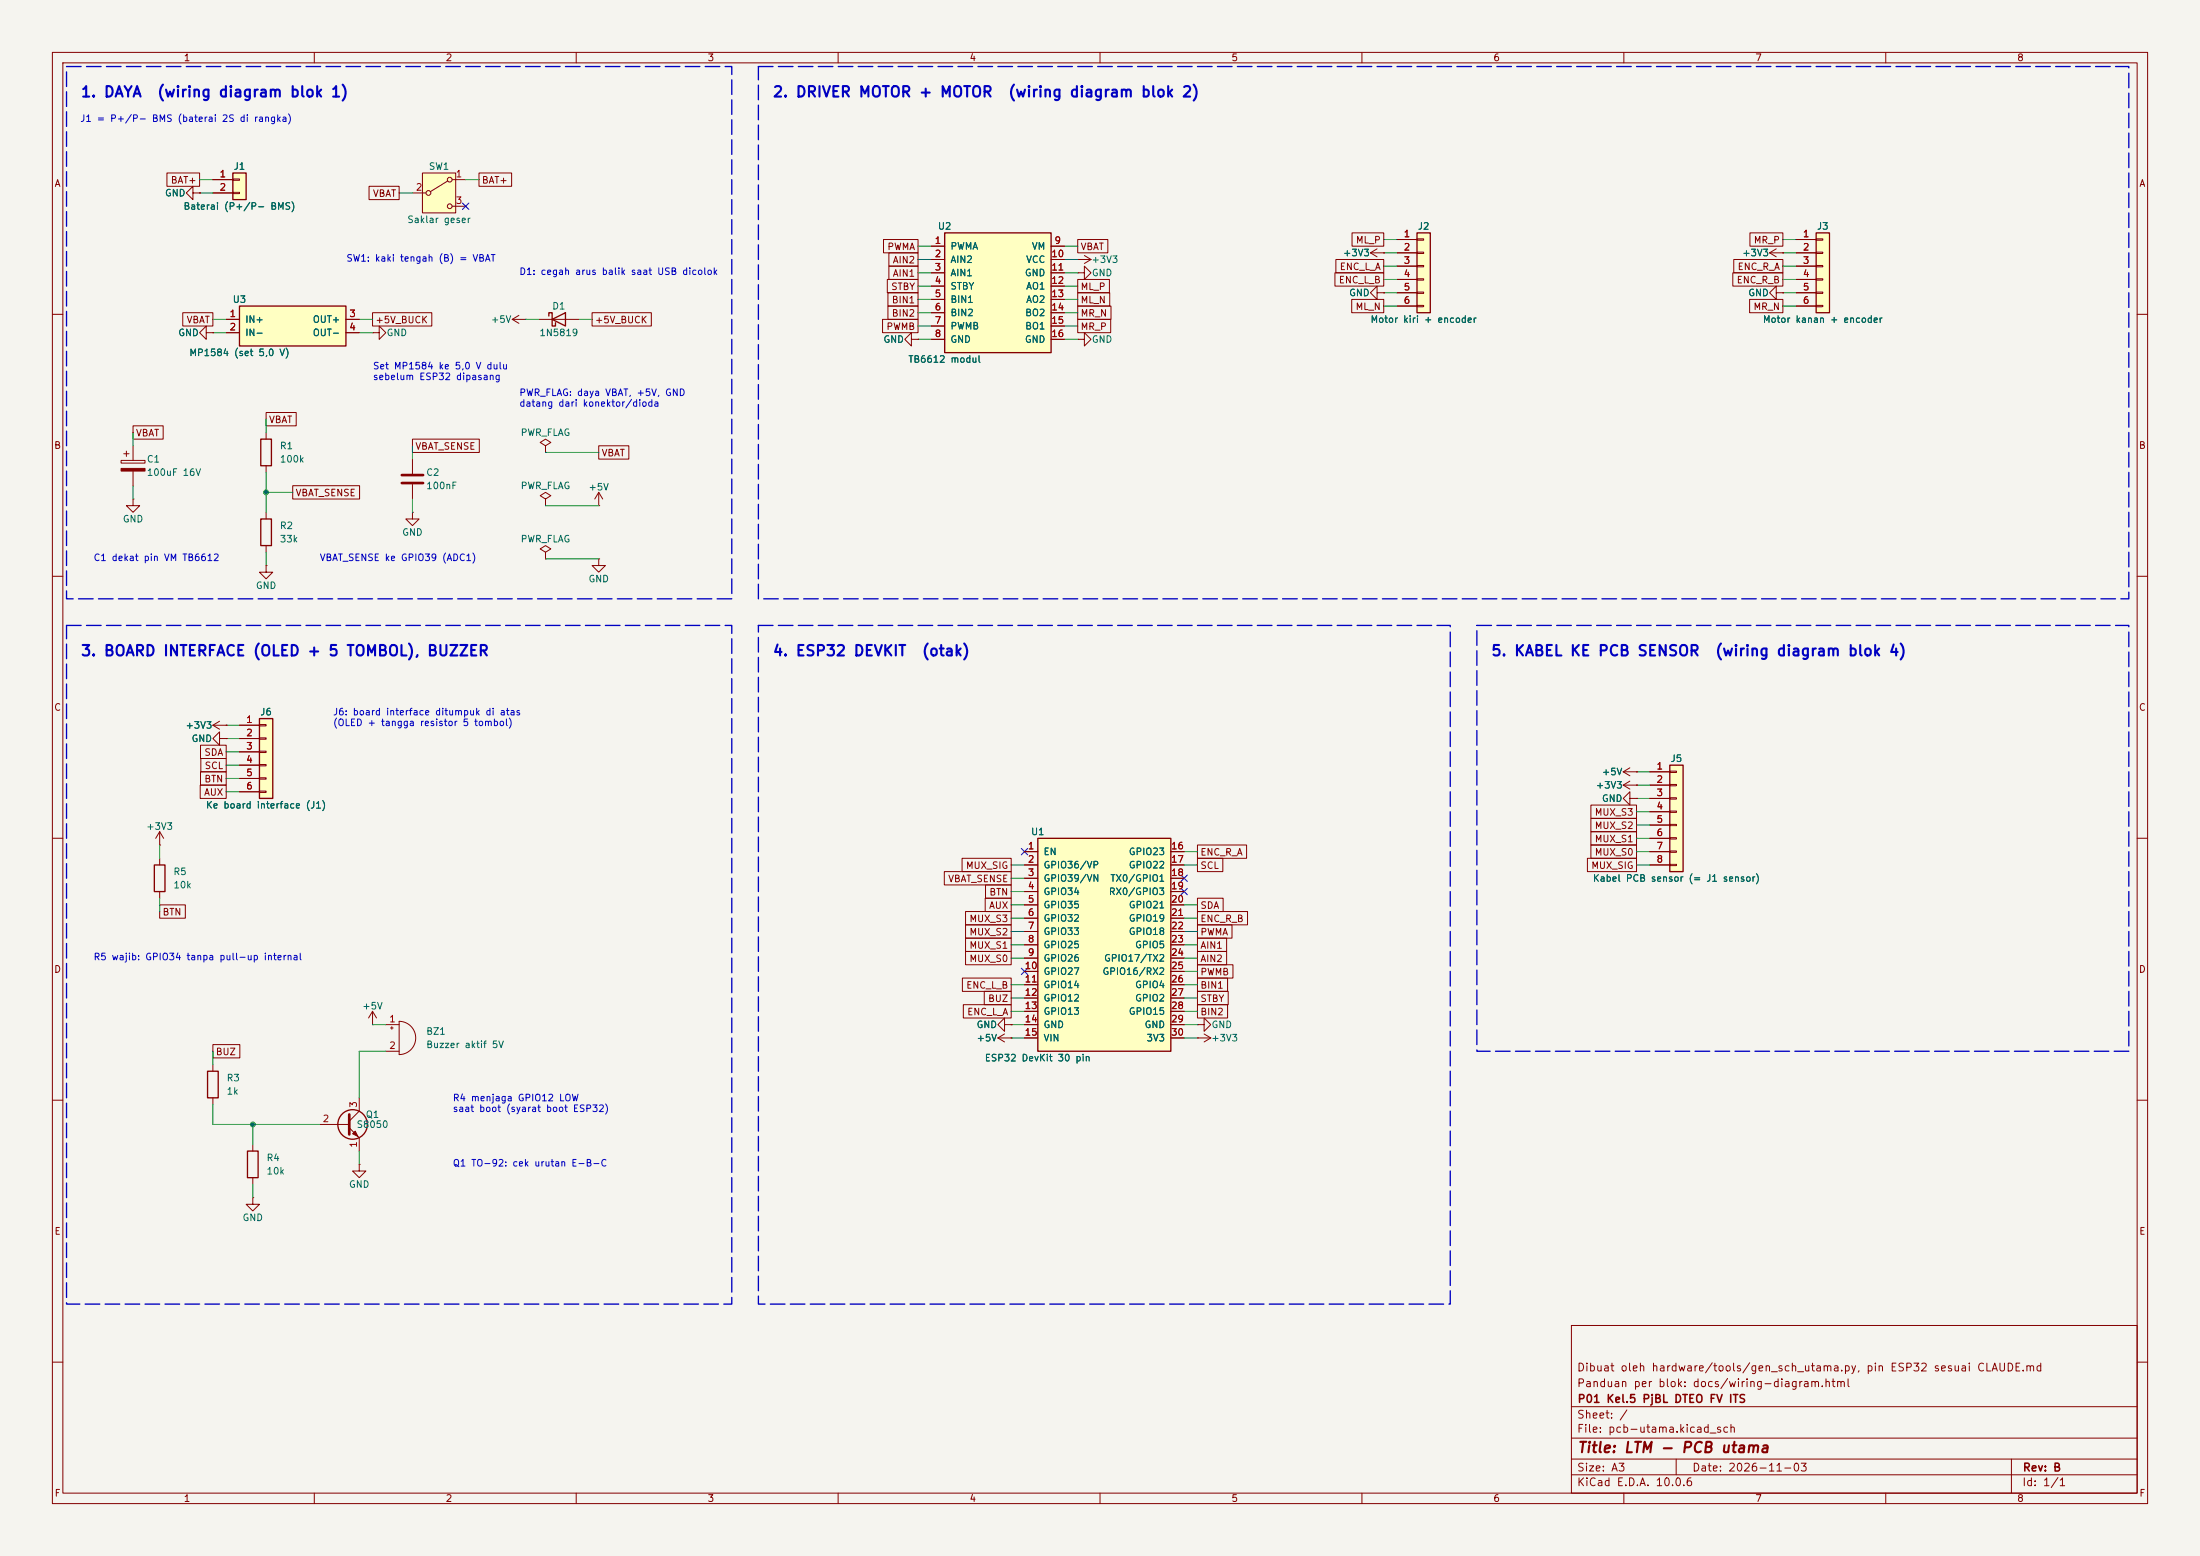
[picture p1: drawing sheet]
<svg xmlns="http://www.w3.org/2000/svg" width="420mm" height="297mm" viewBox="0 0 420 297" stroke-linecap="round" stroke-linejoin="round" font-family="sans-serif">
<path d="M0 0h420v297h-420z" fill="#f5f4ef" stroke="#f5f4ef" stroke-width=".19"/>
<g fill="none" stroke="#840000" stroke-width=".19">
<path d="M10 10h400v277h-400zM12 12h396v273h-396zM60 10v2M110 10v2M160 10v2M210 10v2M260 10v2M310 10v2M360 10v2M10 60h2M408 60h2M10 110h2"/>
<path d="M50.8 108v1.2h1.3l-1.3 1.3-1.3-1.3h1.3M50.8 108h.1M408 110h2M10 160h2M408 160h2M10 210h2M408 210h2M300 253h108v32h-108zM10 260h2M300 278.5h108M300 274.5h108M300 268.5h108"/>
<path d="M320 278.5v3M384 278.5v6.5M408 260h2M60 285v2M110 285v2M160 285v2M210 285v2M260 285v2M300 281.5h108M310 285v2M360 285v2"/>
</g>
<path d="M180.3 44.5h20.4v22.8h-20.4z" fill="#ffffc2"/>
<path d="M180.3 44.5h20.4v22.8h-20.4z" fill="none" stroke="#840000" stroke-width=".25"/>
<g fill="none" stroke="#840000" stroke-width=".19">
<path d="M177.8 47h2.5M177.8 49.5h2.5M177.8 52.1h2.5M177.8 54.6h2.5M177.8 57.2h2.5M177.8 59.7h2.5M200.7 47h2.5M200.7 49.5h2.5M200.7 52.1h2.5M200.7 54.6h2.5M200.7 57.2h2.5M200.7 59.7h2.5"/>
<path d="M177.8 62.2h2.5M177.8 64.8h2.5M200.7 62.2h2.5M200.7 64.8h2.5"/>
</g>
<path d="M49.5 137.2h2.6v15.2h-2.6z" fill="#ffffc2"/>
<path d="M49.5 137.2h2.6v15.2h-2.6z" fill="none" stroke="#840000" stroke-width=".25"/>
<g fill="none" stroke="#840000" stroke-width=".19">
<path d="M40.6 138.4h2.6M40.6 138.4l1.3 .8M41.9 137.7l-1.3 .7M43.2 138.4h.1M45.7 138.4h3.8M49.5 138.3h1.3v.3h-1.3zM45.7 141h3.8M45.7 143.5h3.8M45.7 146.1h3.8M45.7 148.6h3.8M45.7 151.1h3.8M49.5 140.8h1.3v.3h-1.3z"/>
<path d="M49.5 143.4h1.3v.2h-1.3zM49.5 145.9h1.3v.3h-1.3zM49.5 148.5h1.3v.2h-1.3zM49.5 151h1.3v.3h-1.3z"/>
</g>
<path d="M198.1 160h25.4v40.7h-25.4z" fill="#ffffc2"/>
<path d="M198.1 160h25.4v40.7h-25.4z" fill="none" stroke="#840000" stroke-width=".25"/>
<g fill="none" stroke="#840000" stroke-width=".19">
<path d="M195.6 162.6h2.5M195.6 165.1h2.5M195.6 167.6h2.5M195.6 170.2h2.5M195.6 172.7h2.5M195.6 175.3h2.5M195.6 177.8h2.5M223.5 162.6h2.6M223.5 165.1h2.6M223.5 167.6h2.6M223.5 170.2h2.6M223.5 172.7h2.6"/>
<path d="M223.5 175.3h2.6M223.5 177.8h2.6M195.6 180.3h2.5M195.6 182.9h2.5M195.6 185.4h2.5M195.6 188h2.5M195.6 190.5h2.5M195.6 193h2.5M195.6 195.6h2.5M195.6 198.1h2.5M223.5 180.3h2.6M223.5 182.9h2.6"/>
<path d="M223.5 185.4h2.6M223.5 188h2.6M223.5 190.5h2.6M223.5 193h2.6M223.5 195.6h2.6M223.5 198.1h2.6"/>
</g>
<path d="M45.7 58.4h20.3v7.6h-20.3z" fill="#ffffc2"/>
<path d="M45.7 58.4h20.3v7.6h-20.3z" fill="none" stroke="#840000" stroke-width=".25"/>
<path d="M43.2 61h2.5M43.2 63.5h2.5M66 61h2.6M66 63.5h2.6" fill="none" stroke="#840000" stroke-width=".19"/>
<path d="M44.4 33h2.6v5.1h-2.6z" fill="#ffffc2"/>
<path d="M44.4 33h2.6v5.1h-2.6z" fill="none" stroke="#840000" stroke-width=".25"/>
<path d="M36.8 36.8v-1.2l-1.2 1.2 1.2 1.3v-1.3h1.3M38.1 36.8h.1M40.6 34.3h3.8M40.6 36.8h3.8M44.4 34.2h1.3v.2h-1.3zM44.4 36.7h1.3v.3h-1.3zM39.4 63.5v-1.3l-1.3 1.3 1.3 1.3v-1.3h1.2M40.6 63.5h.1" fill="none" stroke="#840000" stroke-width=".19"/>
<path d="M80.6 33h6.4v7.6h-6.4z" fill="#ffffc2"/>
<g fill="none" stroke="#840000" stroke-width=".19">
<path d="M78.7 36.8h2.6M80.6 33h6.4v7.6h-6.4zM85.5 34.5l-3.3 2.1M86.4 34.3h2.5M86.4 39.4h2.5M205.7 52.1h1.3v-1.3l1.3 1.3-1.3 1.2v-1.2M205.7 52.1h.1M205.7 49.5h.1M205.7 49.5h2.6M207 48.8l1.3 .7M208.3 49.5l-1.3 .8M262.9 55.9v-1.3l-1.3 1.3 1.3 1.3v-1.3h1.3"/>
<path d="M264.2 55.9h.1M71.1 63.5h1.3v-1.3l1.3 1.3-1.3 1.3v-1.3M71.1 63.5h.1M97.8 61h2.5M97.8 61l1.3 .7M99.1 60.2l-1.3 .8M100.3 61h.1M102.9 61h7.6M174 64.8v-1.3l-1.3 1.3 1.3 1.2v-1.2h1.3M175.3 64.8h.1M205.7 64.8h1.3v-1.3l1.3 1.3-1.3 1.2v-1.2M205.7 64.8h.1"/>
<path d="M23.1 87.9h4.6v.5h-4.6zM23.6 86.6h1M24.1 86.1v1M25.4 95.3v1.2h1.3l-1.3 1.3-1.3-1.3h1.3M25.4 95.3h.1M25.4 85.1v2.8M25.4 89.9v2.8M50.8 82.6v1.2M50.8 88.9v1.3M50.8 97.8v1.3M78.7 97.8v1.3h1.3l-1.3 1.2-1.2-1.2h1.2M78.7 97.8h.1"/>
<path d="M78.7 87.6v2.8M78.7 92.5v2.8M104.1 95.3l1.1-.7-1.1-.6-1 .6 1 .7v1.2M104.1 96.5h.1M104.1 85.1l1.1-.6-1.1-.7-1 .7 1 .6v1.3M104.1 86.4h.1M114.3 96.5h.1M114.3 94l-.8 1.3M114.3 94l.8 1.3M114.3 94v2.5M50.8 104.1v1.3M104.1 105.4l1.1-.6-1.1-.7-1 .7 1 .6v1.3"/>
<path d="M104.1 106.7h.1M114.3 106.7v1.3h1.3l-1.3 1.2-1.3-1.2h1.3M114.3 106.7h.1M30.5 158.8l-.8 1.2M30.5 158.8l.7 1.2M30.5 158.8v2.5M41.9 141v-1.3l-1.3 1.3 1.3 1.2v-1.2h1.3M43.2 141h.1M309.9 149.9l1.2 .7M309.9 149.9h2.5M309.9 147.3l1.2 .8M309.9 147.3h2.5"/>
<path d="M311.1 152.4v-1.3l-1.2 1.3 1.2 1.3v-1.3h1.3M311.1 149.1l-1.2 .8M311.1 146.6l-1.2 .7M312.4 149.9h.1M312.4 147.3h.1M312.4 152.4h.1M30.5 161.3h.1M30.5 163.8v1.3M30.5 170.2v1.3M71.1 195.6h.1M71.1 193l-.7 1.3M71.1 193l.8 1.3"/>
<path d="M71.1 193v2.6M73.7 195.6h2.5M74.5 196.2h.6M74.8 196v.5M76.2 194.9a3.2 3.2 0 0 1 3.2 3.2 3.2 3.2 0 0 1-3.2 3.2zM190.5 198.1h2.5M190.5 198.1l1.3 .8M191.8 195.6v-1.3l-1.3 1.3 1.3 1.3v-1.3h1.2M191.8 197.4l-1.3 .7M193 195.6h.1M193 198.1h.1M228.6 198.1h.1"/>
<path d="M228.6 195.6h1.3v-1.3l1.2 1.3-1.2 1.3v-1.3M228.6 195.6h.1M228.6 198.1h2.5M229.9 197.4l1.2 .7M231.1 198.1l-1.2 .8M40.6 203.2v1.3M40.6 209.6v1.2M48.3 218.4v1.3M61 214.6h5.7M66.7 215.3l1.9 1.9v2.5M68.6 209.6v2.5l-1.9 1.9M73.7 200.7h2.5"/>
<path d="M48.3 228.6v1.3h1.2l-1.2 1.2-1.3-1.2h1.3M48.3 228.6h.1M48.3 224.8v1.3M68.6 222.2v1.3h1.2l-1.2 1.3-1.3-1.3h1.3M68.6 222.2h.1"/>
<circle cx="81.8" cy="36.8" r=".46"/>
<circle cx="85.9" cy="39.4" r=".46"/>
<circle cx="85.9" cy="34.3" r=".46"/>
</g>
<g fill="none" stroke="#840000" stroke-width=".25">
<path d="M104.8 60.3v-.6h.6v2.5h.6v-.6M105.4 61l2.5-1.3v2.5zM49.8 99.1h2v5h-2zM49.8 83.8h2v5.1h-2zM29.5 165.1h2v5.1h-2zM39.6 204.5h2.1v5.1h-2.1zM47.2 219.7h2.1v5.1h-2.1z"/>
<circle cx="67.3" cy="214.6" r="2.82"/>
</g>
<g fill="#840000" stroke="#840000" stroke-width=".19">
<path d="M23.1 89.4h4.6v.5h-4.6z"/>
<path d="M67.3 216.4l.5-.5 .5 1z"/>
</g>
<path d="M76.7 90.7h4.1M76.7 92.2h4.1M66.7 212.7v3.8" fill="none" stroke="#840000" stroke-width=".51"/>
<path d="M346.7 44.5h2.5v15.2h-2.5z" fill="#ffffc2"/>
<path d="M346.7 44.5h2.5v15.2h-2.5z" fill="none" stroke="#840000" stroke-width=".25"/>
<path d="M342.9 45.7h3.8M342.9 48.3h3.8M342.9 50.8h3.8M342.9 53.3h3.8M342.9 55.9h3.8M342.9 58.4h3.8M346.7 45.6h1.3v.2h-1.3zM346.7 48.1h1.3v.3h-1.3zM346.7 50.7h1.3v.2h-1.3zM346.7 53.2h1.3v.3h-1.3zM346.7 55.8h1.3v.2h-1.3zM346.7 58.3h1.3v.2h-1.3z" fill="none" stroke="#840000" stroke-width=".19"/>
<path d="M270.5 44.5h2.5v15.2h-2.5z" fill="#ffffc2"/>
<path d="M270.5 44.5h2.5v15.2h-2.5z" fill="none" stroke="#840000" stroke-width=".25"/>
<g fill="none" stroke="#840000" stroke-width=".19">
<path d="M261.6 48.3h2.6M261.6 48.3l1.3 .7M262.9 47.5l-1.3 .8M264.2 48.3h.1M266.7 45.7h3.8M266.7 48.3h3.8M266.7 50.8h3.8M266.7 53.3h3.8M266.7 55.9h3.8M266.7 58.4h3.8M270.5 45.6h1.3v.2h-1.3zM270.5 48.1h1.3v.3h-1.3z"/>
<path d="M270.5 50.7h1.3v.2h-1.3zM270.5 53.2h1.3v.3h-1.3zM270.5 55.8h1.3v.2h-1.3zM270.5 58.3h1.3v.2h-1.3zM337.8 48.3h2.6M337.8 48.3l1.3 .7M339.1 47.5l-1.3 .8M340.4 48.3h.1"/>
</g>
<path d="M318.8 146.1h2.5v20.3h-2.5z" fill="#ffffc2"/>
<path d="M318.8 146.1h2.5v20.3h-2.5z" fill="none" stroke="#840000" stroke-width=".25"/>
<g fill="none" stroke="#840000" stroke-width=".19">
<path d="M31.9 33h6.2v2.6h-6.2zM38.1 36.8h.1M40.6 34.3h3.8M40.6 36.8h3.8M70.5 35.6h5.7v2.5h-5.7zM91.4 33h6.3v2.6h-6.3zM34.9 59.7h5.7v2.5h-5.7zM71.1 59.7h11.3v2.5h-11.3zM113 59.7h11.3v2.5h-11.3zM168.7 45.7h6.6v2.6h-6.6zM169.4 53.3h5.9v2.6h-5.9zM169.5 58.4h5.8v2.6h-5.8z"/>
<path d="M169.5 55.9h5.8v2.5h-5.8zM169.7 48.3h5.6v2.5h-5.6zM169.7 50.8h5.6v2.5h-5.6zM177.8 47h2.5M177.8 49.5h2.5M177.8 52.1h2.5M177.8 54.6h2.5M177.8 57.2h2.5M177.8 59.7h2.5M200.7 47h2.5M200.7 49.5h2.5M200.7 52.1h2.5"/>
<path d="M200.7 54.6h2.5M200.7 57.2h2.5M200.7 59.7h2.5M205.7 58.4h6.4v2.6h-6.4zM205.7 45.7h5.8v2.6h-5.8zM205.7 53.3h6.1v2.6h-6.1zM205.7 55.9h6.2v2.5h-6.2zM254.8 52.1h9.4v2.5h-9.4zM255 49.5h9.2v2.6h-9.2zM258 57.1h6.2v2.6h-6.2zM258.1 44.4h6.1v2.6h-6.1zM264.2 55.9h.1"/>
<path d="M264.2 48.3h.1M266.7 45.7h3.8M266.7 48.3h3.8M266.7 50.8h3.8M266.7 53.3h3.8M266.7 55.9h3.8M266.7 58.4h3.8M330.8 52.1h9.6v2.5h-9.6zM331 49.5h9.4v2.6h-9.4zM334 57.1h6.4v2.6h-6.4zM334.1 44.4h6.3v2.6h-6.3zM339.1 55.9v-1.3l-1.3 1.3 1.3 1.3v-1.3h1.3"/>
<path d="M340.4 55.9h.1M340.4 48.3h.1M342.9 45.7h3.8M342.9 48.3h3.8M342.9 50.8h3.8M342.9 53.3h3.8M342.9 55.9h3.8M342.9 58.4h3.8M40.6 63.5h.1M43.2 61h2.5M43.2 63.5h2.5M50.8 78.7h5.7v2.6h-5.7z"/>
<path d="M66 61h2.6M66 63.5h2.6M168.5 61h6.8v2.5h-6.8zM175.3 64.8h.1M177.8 62.2h2.5M177.8 64.8h2.5M200.7 62.2h2.5M200.7 64.8h2.5M205.7 61h6.3v2.5h-6.3zM25.4 81.3h5.7v2.5h-5.7zM55.9 92.7h12.7v2.6h-12.7zM78.7 83.8h12.8v2.6h-12.8z"/>
<path d="M114.3 85.1h5.7v2.5h-5.7zM43.2 138.4h.1M45.7 138.4h3.8M38.2 149.9h5v2.5h-5zM38.3 147.3h4.9v2.6h-4.9zM38.3 142.2h4.9v2.6h-4.9zM38.3 144.8h4.9v2.5h-4.9zM43.2 141h.1M45.7 141h3.8M45.7 143.5h3.8M45.7 146.1h3.8M45.7 148.6h3.8"/>
<path d="M45.7 151.1h3.8M303.7 153.7h8.7v2.5h-8.7zM303.7 156.2h8.7v2.6h-8.7zM303.7 158.7h8.7v2.6h-8.7zM312.4 149.9h.1M312.4 147.3h.1M312.4 152.4h.1M315 147.3h3.8M315 149.9h3.8M315 152.4h3.8M315 154.9h3.8M315 157.5h3.8"/>
<path d="M318.8 147.2h1.2v.2h-1.2zM318.8 149.7h1.2v.3h-1.2zM318.8 152.3h1.2v.2h-1.2zM318.8 154.8h1.2v.3h-1.2zM318.8 157.4h1.2v.2h-1.2zM318.8 159.9h1.2v.2h-1.2zM30.5 172.7h4.9v2.6h-4.9zM180.3 166.4h12.7v2.5h-12.7zM183.7 163.8h9.3v2.6h-9.3zM184.3 174h8.7v2.5h-8.7zM184.3 176.5h8.7v2.6h-8.7zM184.3 179.1h8.7v2.5h-8.7z"/>
<path d="M188.1 171.4h4.9v2.6h-4.9zM188.1 168.9h4.9v2.6h-4.9zM195.6 162.6h2.5M195.6 165.1h2.5M195.6 167.6h2.5M195.6 170.2h2.5M195.6 172.7h2.5M195.6 175.3h2.5M195.6 177.8h2.5M223.5 162.6h2.6M223.5 165.1h2.6M223.5 167.6h2.6"/>
<path d="M223.5 170.2h2.6M223.5 172.7h2.6M223.5 175.3h2.6M223.5 177.8h2.6M228.6 163.8h4.8v2.6h-4.8zM228.6 179.1h5.6v2.5h-5.6zM228.6 176.5h6.6v2.6h-6.6zM228.6 161.3h9.4v2.5h-9.4zM228.6 171.4h4.9v2.6h-4.9zM228.6 174h9.6v2.5h-9.6zM303 163.8h9.4v2.6h-9.4zM303.7 161.3h8.7v2.5h-8.7z"/>
<path d="M315 160h3.8M315 162.6h3.8M315 165.1h3.8M318.8 162.4h1.2v.3h-1.2zM318.8 165h1.2v.2h-1.2zM40.6 199.4h5.2v2.5h-5.2zM183.7 186.7h9.3v2.5h-9.3zM183.9 191.8h9.1v2.5h-9.1zM184.3 181.6h8.7v2.6h-8.7zM187.9 189.2h5.1v2.6h-5.1zM193 195.6h.1M193 198.1h.1"/>
<path d="M195.6 180.3h2.5M195.6 182.9h2.5M195.6 185.4h2.5M195.6 188h2.5M195.6 190.5h2.5M195.6 193h2.5M195.6 195.6h2.5M195.6 198.1h2.5M223.5 180.3h2.6M223.5 182.9h2.6M223.5 185.4h2.6M223.5 188h2.6"/>
<path d="M223.5 190.5h2.6M223.5 193h2.6M223.5 195.6h2.6M223.5 198.1h2.6M228.6 186.7h5.7v2.5h-5.7zM228.6 189.2h5.9v2.6h-5.9zM228.6 191.8h5.7v2.5h-5.7zM228.6 184.1h6.8v2.6h-6.8zM228.6 181.6h5.6v2.6h-5.6z"/>
</g>
<g fill="none" stroke="#009600" stroke-width=".19">
<path d="M38.1 36.8h2.5M38.1 34.3h2.5M76.2 36.8h2.5M88.9 34.3h2.5M175.3 47h2.5M175.3 49.5h2.5M175.3 52.1h2.5M175.3 54.6h2.5M175.3 57.2h2.5M175.3 59.7h2.5M203.2 47h2.5M203.2 49.5h2.5"/>
<path d="M203.2 52.1h2.5M203.2 54.6h2.5M203.2 57.2h2.5M203.2 59.7h2.5M264.2 53.3h2.5M264.2 58.4h2.5M264.2 55.9h2.5M264.2 45.7h2.5M264.2 48.3h2.5M264.2 50.8h2.5M340.4 53.3h2.5M340.4 58.4h2.5"/>
<path d="M340.4 55.9h2.5M340.4 45.7h2.5M340.4 48.3h2.5M340.4 50.8h2.5M40.6 61h2.6M40.6 63.5h2.6M68.6 61h2.5M68.6 63.5h2.5M100.3 61h2.6M110.5 61h2.5M175.3 62.2h2.5M175.3 64.8h2.5"/>
<path d="M203.2 62.2h2.5M203.2 64.8h2.5M25.4 82.6v2.5M25.4 92.7v2.6M50.8 80v2.6M50.8 90.2v7.6M50.8 94h5.1M78.7 85.1v2.5M78.7 95.3v2.5M104.1 96.5h10.2M104.1 86.4h10.2M50.8 105.4v2.6"/>
<path d="M104.1 106.7h10.2M43.2 138.4h2.5M43.2 148.6h2.5M43.2 146.1h2.5M43.2 151.1h2.5M43.2 143.5h2.5M43.2 141h2.5M312.4 149.9h2.6M312.4 152.4h2.6M312.4 157.5h2.6M312.4 154.9h2.6M312.4 147.3h2.6"/>
<path d="M30.5 161.3v2.5M30.5 171.5v2.5M193 165.1h2.6M193 167.6h2.6M193 170.2h2.6M193 172.7h2.6M193 175.3h2.6M193 177.8h2.6M226.1 162.6h2.5M226.1 165.1h2.5M226.1 172.7h2.5M226.1 175.3h2.5"/>
<path d="M226.1 177.8h2.5M312.4 160h2.6M312.4 162.6h2.6M312.4 165.1h2.6M71.1 195.6h2.6M193 193h2.6M193 195.6h2.6M193 198.1h2.6M193 180.3h2.6M193 182.9h2.6M193 188h2.6M193 190.5h2.6"/>
<path d="M226.1 193h2.5M226.1 195.6h2.5M226.1 198.1h2.5M226.1 180.3h2.5M226.1 182.9h2.5M226.1 188h2.5M226.1 190.5h2.5M226.1 185.4h2.5M40.6 210.8v3.8h20.4M40.6 200.7v2.5M48.3 214.6v3.8M68.6 219.7v2.5"/>
<path d="M73.7 200.7h-5.1v8.9M48.3 226.1v2.5"/>
</g>
<path d="M88.3 38.8l1.2 1.2M89.5 38.8l-1.2 1.2M195 162l1.2 1.2M196.2 162l-1.2 1.2M225.5 167l1.2 1.2M225.5 169.6l1.2 1.2M226.7 167l-1.2 1.2M226.7 169.6l-1.2 1.2M195 184.8l1.2 1.2M196.2 184.8l-1.2 1.2" fill="none" stroke="#000084" stroke-width=".19"/>
<path d="M12.7 12.7h127v101.6h-127zM144.8 12.7h261.6v101.6h-261.6zM12.7 119.4h127v129.5h-127zM144.8 119.4h132.1v129.5h-132.1zM281.9 119.4h124.5v81.3h-124.5z" fill="none" stroke="#0000c2" stroke-width=".25" stroke-dasharray="2.8 1"/>
<g fill="#009600" stroke="#009600" stroke-width=".19">
<circle cx="48.3" cy="214.6" r=".46"/>
<circle cx="50.8" cy="94" r=".46"/>
</g>
<g font-size="2" fill="#0000c2">
<text x="15.3" y="19">1. DAYA</text>
<text x="29.9" y="19">(wiring diagram blok 1)</text>
<text x="147.4" y="19">2. DRIVER MOTOR + MOTOR</text>
<text x="192.3" y="19">(wiring diagram blok 2)</text>
<text x="15.3" y="125.7">3. BOARD INTERFACE (OLED + 5 TOMBOL), BUZZER</text>
<text x="147.4" y="125.7">4. ESP32 DEVKIT</text>
<text x="175.9" y="125.7">(otak)</text>
<text x="284.5" y="125.7">5. KABEL KE PCB SENSOR</text>
<text x="327.3" y="125.7">(wiring diagram blok 4)</text>
</g>
<text font-size="2" fill="#840000" x="301" y="277.8">Title: LTM - PCB utama</text>
<g font-size="1.5" fill="#840000">
<text x="300.9" y="262.1">Dibuat oleh hardware/tools/gen_sch_utama.py, pin ESP32 sesuai CLAUDE.md</text>
<text x="300.9" y="265.1">Panduan per blok: docs/wiring-diagram.html</text>
<text x="301" y="268.1">P01 Kel.5 PjBL DTEO FV ITS</text>
<text x="300.9" y="273.8">File: pcb-utama.kicad_sch</text>
<text x="300.9" y="271.1">Sheet: /</text>
<text x="300.9" y="281.2">Size: A3</text>
<text x="322.9" y="281.2">Date: 2026-11-03</text>
<text x="386" y="281.2">Rev: B</text>
<text x="300.9" y="284">KiCad E.D.A. 10.0.6</text>
<text x="385.9" y="284">Id: 1/1</text>
</g>
<g font-size="1.3" fill="#840000">
<text x="35" y="12">1</text>
<text x="85" y="12">2</text>
<text x="135" y="12">3</text>
<text x="185" y="12">4</text>
<text x="235" y="12">5</text>
<text x="285" y="12">6</text>
<text x="335" y="12">7</text>
<text x="385" y="12">8</text>
<text x="10.3" y="36">A</text>
<text x="32.5" y="35.3">BAT+</text>
<text x="91.9" y="35.3">BAT+</text>
<text x="408.3" y="36">A</text>
<text x="71.1" y="37.9">VBAT</text>
<text x="258.7" y="46.8">ML_P</text>
<text x="334.7" y="46.8">MR_P</text>
<text x="169.3" y="48">PWMA</text>
<text x="170.3" y="50.6">AIN2</text>
<text x="170.3" y="53.1">AIN1</text>
<text x="206.2" y="48">VBAT</text>
<text x="255.7" y="51.9">ENC_L_A</text>
<text x="331.6" y="51.9">ENC_R_A</text>
<text x="170" y="55.7">STBY</text>
<text x="170.1" y="58.2">BIN1</text>
<text x="206.2" y="55.7">ML_P</text>
<text x="206.2" y="58.2">ML_N</text>
<text x="255.5" y="54.4">ENC_L_B</text>
<text x="258.7" y="59.5">ML_N</text>
<text x="331.4" y="54.4">ENC_R_B</text>
<text x="334.6" y="59.5">MR_N</text>
<text x="35.5" y="62">VBAT</text>
<text x="71.6" y="62">+5V_BUCK</text>
<text x="113.5" y="62">+5V_BUCK</text>
<text x="169.1" y="63.3">PWMB</text>
<text x="170.1" y="60.7">BIN2</text>
<text x="206.2" y="63.3">MR_P</text>
<text x="206.2" y="60.7">MR_N</text>
<text x="25.8" y="83.6">VBAT</text>
<text x="51.2" y="81.1">VBAT</text>
<text x="10.2" y="86">B</text>
<text x="79.2" y="86.1">VBAT_SENSE</text>
<text x="114.7" y="87.4">VBAT</text>
<text x="408.2" y="86">B</text>
<text x="56.3" y="95">VBAT_SENSE</text>
<text x="10.2" y="136">C</text>
<text x="408.2" y="136">C</text>
<text x="38.9" y="149.6">BTN</text>
<text x="38.9" y="144.6">SDA</text>
<text x="39" y="147.1">SCL</text>
<text x="38.8" y="152.2">AUX</text>
<text x="304.3" y="156">MUX_S3</text>
<text x="304.3" y="158.5">MUX_S2</text>
<text x="304.3" y="161.1">MUX_S1</text>
<text x="184.3" y="166.2">MUX_SIG</text>
<text x="229" y="166.2">SCL</text>
<text x="229" y="163.6">ENC_R_A</text>
<text x="303.7" y="166.2">MUX_SIG</text>
<text x="304.3" y="163.6">MUX_S0</text>
<text x="180.9" y="168.7">VBAT_SENSE</text>
<text x="188.7" y="173.8">AUX</text>
<text x="188.8" y="171.2">BTN</text>
<text x="229" y="173.8">SDA</text>
<text x="30.9" y="175">BTN</text>
<text x="185" y="176.3">MUX_S3</text>
<text x="185" y="178.9">MUX_S2</text>
<text x="229" y="178.9">PWMA</text>
<text x="229" y="176.3">ENC_R_B</text>
<text x="10.2" y="186">D</text>
<text x="185" y="181.4">MUX_S1</text>
<text x="185" y="183.9">MUX_S0</text>
<text x="229" y="183.9">AIN2</text>
<text x="229" y="181.4">AIN1</text>
<text x="408.2" y="186">D</text>
<text x="184.4" y="189">ENC_L_B</text>
<text x="188.5" y="191.6">BUZ</text>
<text x="229" y="189">BIN1</text>
<text x="229" y="191.6">STBY</text>
<text x="229" y="186.5">PWMB</text>
<text x="184.5" y="194.1">ENC_L_A</text>
<text x="229" y="194.1">BIN2</text>
<text x="41.1" y="201.7">BUZ</text>
<text x="10.3" y="236">E</text>
<text x="408.3" y="236">E</text>
<text x="10.3" y="286">F</text>
<text x="35" y="287">1</text>
<text x="85" y="287">2</text>
<text x="135" y="287">3</text>
<text x="185" y="287">4</text>
<text x="235" y="287">5</text>
<text x="285" y="287">6</text>
<text x="335" y="287">7</text>
<text x="385" y="287">8</text>
<text x="408.3" y="286">F</text>
</g>
<g font-size="1.3" fill="#0000c2">
<text x="15.2" y="23.6">J1 = P+/P- BMS (baterai 2S di rangka)</text>
<text x="66" y="50.2">SW1: kaki tengah (B) = VBAT</text>
<text x="99" y="52.8">D1: cegah arus balik saat USB dicolok</text>
<text x="71.1" y="70.8">Set MP1584 ke 5,0 V dulu</text>
<text x="71.1" y="72.9">sebelum ESP32 dipasang</text>
<text x="99" y="75.9">PWR_FLAG: daya VBAT, +5V, GND</text>
<text x="99" y="77.9">datang dari konektor/dioda</text>
<text x="17.8" y="107.4">C1 dekat pin VM TB6612</text>
<text x="60.9" y="107.4">VBAT_SENSE ke GPIO39 (ADC1)</text>
<text x="63.5" y="136.9">J6: board interface ditumpuk di atas</text>
<text x="63.5" y="138.9">(OLED + tangga resistor 5 tombol)</text>
<text x="17.8" y="183.6">R5 wajib: GPIO34 tanpa pull-up internal</text>
<text x="86.3" y="210.5">R4 menjaga GPIO12 LOW</text>
<text x="86.3" y="212.6">saat boot (syarat boot ESP32)</text>
<text x="86.3" y="223">Q1 TO-92: cek urutan E-B-C</text>
</g>
<g font-size="1.3" fill="#a90000">
<text x="41.8" y="34.2">1</text>
<text x="86.9" y="34.2">1</text>
<text x="41.8" y="36.7">2</text>
<text x="79.3" y="36.7">2</text>
<text x="86.9" y="39.2">3</text>
<text x="178.3" y="46.9">1</text>
<text x="201.2" y="46.9">9</text>
<text x="267.9" y="45.6">1</text>
<text x="344.1" y="45.6">1</text>
<text x="178.3" y="49.4">2</text>
<text x="178.3" y="51.9">3</text>
<text x="200.6" y="49.4">10</text>
<text x="200.6" y="51.9">11</text>
<text x="267.9" y="48.1">2</text>
<text x="267.9" y="50.7">3</text>
<text x="267.9" y="53.2">4</text>
<text x="344.1" y="48.1">2</text>
<text x="344.1" y="50.7">3</text>
<text x="344.1" y="53.2">4</text>
<text x="178.3" y="54.5">4</text>
<text x="178.3" y="57">5</text>
<text x="178.3" y="59.6">6</text>
<text x="200.6" y="54.5">12</text>
<text x="200.6" y="57">13</text>
<text x="200.6" y="59.6">14</text>
<text x="267.9" y="55.7">5</text>
<text x="267.9" y="58.3">6</text>
<text x="344.1" y="55.7">5</text>
<text x="344.1" y="58.3">6</text>
<text x="43.7" y="60.8">1</text>
<text x="43.7" y="63.4">2</text>
<text x="66.6" y="60.8">3</text>
<text x="66.6" y="63.4">4</text>
<text x="178.3" y="62.1">7</text>
<text x="178.3" y="64.6">8</text>
<text x="200.6" y="62.1">15</text>
<text x="200.6" y="64.6">16</text>
<text x="46.9" y="138.3">1</text>
<text x="46.9" y="140.8">2</text>
<text x="46.9" y="143.4">3</text>
<text x="46.9" y="145.9">4</text>
<text x="46.9" y="148.5">5</text>
<text x="316.1" y="147.2">1</text>
<text x="316.1" y="149.7">2</text>
<text x="46.9" y="151">6</text>
<text x="316.1" y="152.3">3</text>
<text x="316.1" y="154.8">4</text>
<text x="316.1" y="157.3">5</text>
<text x="316.1" y="159.9">6</text>
<text x="196.1" y="162.4">1</text>
<text x="196.1" y="165">2</text>
<text x="196.1" y="167.5">3</text>
<text x="223.5" y="162.4">16</text>
<text x="223.5" y="165">17</text>
<text x="223.5" y="167.5">18</text>
<text x="316.1" y="162.4">7</text>
<text x="316.1" y="165">8</text>
<text x="196.1" y="170">4</text>
<text x="196.1" y="172.6">5</text>
<text x="223.5" y="170">19</text>
<text x="223.5" y="172.6">20</text>
<text x="196.1" y="175.1">6</text>
<text x="196.1" y="177.7">7</text>
<text x="223.5" y="175.1">21</text>
<text x="223.5" y="177.7">22</text>
<text x="195.5" y="185.3">10</text>
<text x="196.1" y="180.2">8</text>
<text x="196.1" y="182.7">9</text>
<text x="223.5" y="180.2">23</text>
<text x="223.5" y="182.7">24</text>
<text x="223.5" y="185.3">25</text>
<text x="195.5" y="187.8">11</text>
<text x="195.5" y="190.4">12</text>
<text x="223.5" y="187.8">26</text>
<text x="223.5" y="190.4">27</text>
<text x="74.2" y="195.4">1</text>
<text x="195.5" y="192.9">13</text>
<text x="195.5" y="195.4">14</text>
<text x="195.5" y="198">15</text>
<text x="223.5" y="192.9">28</text>
<text x="223.5" y="195.4">29</text>
<text x="223.5" y="198">30</text>
<text x="74.2" y="200.5">2</text>
<text x="61.5" y="214.5">2</text>
<text x="68.4" y="211.6" transform="rotate(-90 68.4 211.6)">3</text>
<text x="68.4" y="219.2" transform="rotate(-90 68.4 219.2)">1</text>
</g>
<g font-size="1.3" fill="#006464">
<text x="44.5" y="32.7">J1</text>
<text x="81.8" y="32.7">SW1</text>
<text x="31.4" y="37.8">GND</text>
<text x="34.9" y="40.3">Baterai (P+/P- BMS)</text>
<text x="77.6" y="42.9">Saklar geser</text>
<text x="178.9" y="44.1">U2</text>
<text x="181.3" y="48">PWMA</text>
<text x="196.9" y="48">VM</text>
<text x="270.6" y="44.1">J2</text>
<text x="346.8" y="44.1">J3</text>
<text x="181.3" y="50.5">AIN2</text>
<text x="181.3" y="53">AIN1</text>
<text x="195.5" y="53">GND</text>
<text x="195.8" y="50.5">VCC</text>
<text x="208.3" y="50.5">+3V3</text>
<text x="208.3" y="53">GND</text>
<text x="256.3" y="49.2">+3V3</text>
<text x="332.5" y="49.2">+3V3</text>
<text x="44.3" y="58.1">U3</text>
<text x="105.3" y="59.4">D1</text>
<text x="181.3" y="55.6">STBY</text>
<text x="181.3" y="58.1">BIN1</text>
<text x="195.8" y="55.6">AO1</text>
<text x="195.8" y="58.1">AO2</text>
<text x="257.4" y="56.8">GND</text>
<text x="333.6" y="56.8">GND</text>
<text x="33.9" y="64.5">GND</text>
<text x="46.7" y="61.9">IN+</text>
<text x="46.7" y="64.5">IN-</text>
<text x="59.6" y="61.9">OUT+</text>
<text x="59.6" y="64.5">OUT-</text>
<text x="73.7" y="64.5">GND</text>
<text x="93.6" y="61.9">+5V</text>
<text x="102.9" y="64.5">1N5819</text>
<text x="168.5" y="65.7">GND</text>
<text x="181.3" y="60.7">BIN2</text>
<text x="181.3" y="63.2">PWMB</text>
<text x="181.3" y="65.7">GND</text>
<text x="195.5" y="65.7">GND</text>
<text x="195.6" y="60.7">BO2</text>
<text x="195.6" y="63.2">BO1</text>
<text x="208.3" y="65.7">GND</text>
<text x="261.5" y="61.9">Motor kiri + encoder</text>
<text x="336.4" y="61.9">Motor kanan + encoder</text>
<text x="36" y="68.3">MP1584 (set 5,0 V)</text>
<text x="173.3" y="69.5">TB6612 modul</text>
<text x="99.3" y="83.5">PWR_FLAG</text>
<text x="27.9" y="88.6">C1</text>
<text x="53.3" y="86.1">R1</text>
<text x="53.3" y="88.6">100k</text>
<text x="27.9" y="91.1">100uF 16V</text>
<text x="81.3" y="91.1">C2</text>
<text x="81.3" y="93.7">100nF</text>
<text x="99.3" y="93.7">PWR_FLAG</text>
<text x="112.2" y="93.9">+5V</text>
<text x="23.3" y="100">GND</text>
<text x="53.3" y="101.3">R2</text>
<text x="53.3" y="103.8">33k</text>
<text x="76.7" y="102.6">GND</text>
<text x="99.3" y="103.8">PWR_FLAG</text>
<text x="48.7" y="112.7">GND</text>
<text x="112.2" y="111.5">GND</text>
<text x="49.6" y="136.9">J6</text>
<text x="35.3" y="139.4">+3V3</text>
<text x="36.5" y="141.9">GND</text>
<text x="305.7" y="148.3">+5V</text>
<text x="318.8" y="145.7">J5</text>
<text x="39.2" y="154.6">Ke board interface (J1)</text>
<text x="304.6" y="150.8">+3V3</text>
<text x="305.7" y="153.4">GND</text>
<text x="27.8" y="158.7">+3V3</text>
<text x="196.7" y="159.7">U1</text>
<text x="33" y="167.3">R5</text>
<text x="199.1" y="163.5">EN</text>
<text x="199.1" y="166.1">GPIO36/VP</text>
<text x="215.4" y="163.5">GPIO23</text>
<text x="215.4" y="166.1">GPIO22</text>
<text x="33" y="169.9">10k</text>
<text x="199.1" y="168.6">GPIO39/VN</text>
<text x="199.1" y="171.1">GPIO34</text>
<text x="199.1" y="173.7">GPIO35</text>
<text x="211.6" y="171.1">RX0/GPIO3</text>
<text x="211.9" y="168.6">TX0/GPIO1</text>
<text x="215.4" y="173.7">GPIO21</text>
<text x="304" y="168.6">Kabel PCB sensor (= J1 sensor)</text>
<text x="199.1" y="176.2">GPIO32</text>
<text x="199.1" y="178.8">GPIO33</text>
<text x="215.4" y="176.2">GPIO19</text>
<text x="215.4" y="178.8">GPIO18</text>
<text x="199.1" y="181.3">GPIO25</text>
<text x="199.1" y="183.8">GPIO26</text>
<text x="210.7" y="183.8">GPIO17/TX2</text>
<text x="216.6" y="181.3">GPIO5</text>
<text x="199.1" y="186.4">GPIO27</text>
<text x="199.1" y="188.9">GPIO14</text>
<text x="199.1" y="191.5">GPIO12</text>
<text x="210.4" y="186.4">GPIO16/RX2</text>
<text x="216.6" y="188.9">GPIO4</text>
<text x="216.6" y="191.5">GPIO2</text>
<text x="69.1" y="193">+5V</text>
<text x="81.3" y="197.8">BZ1</text>
<text x="186.3" y="196.5">GND</text>
<text x="199.1" y="194">GPIO13</text>
<text x="199.1" y="196.5">GND</text>
<text x="215.4" y="194">GPIO15</text>
<text x="218.4" y="196.5">GND</text>
<text x="231.2" y="196.5">GND</text>
<text x="81.3" y="200.4">Buzzer aktif 5V</text>
<text x="186.3" y="199.1">+5V</text>
<text x="187.9" y="202.9">ESP32 DevKit 30 pin</text>
<text x="199.1" y="199.1">VIN</text>
<text x="218.8" y="199.1">3V3</text>
<text x="231.1" y="199.1">+3V3</text>
<text x="43.2" y="206.7">R3</text>
<text x="43.2" y="209.2">1k</text>
<text x="68" y="215.6">S8050</text>
<text x="69.7" y="213.7">Q1</text>
<text x="50.8" y="221.9">R4</text>
<text x="50.8" y="224.5">10k</text>
<text x="66.5" y="227">GND</text>
<text x="46.2" y="233.4">GND</text>
</g>
</svg>
